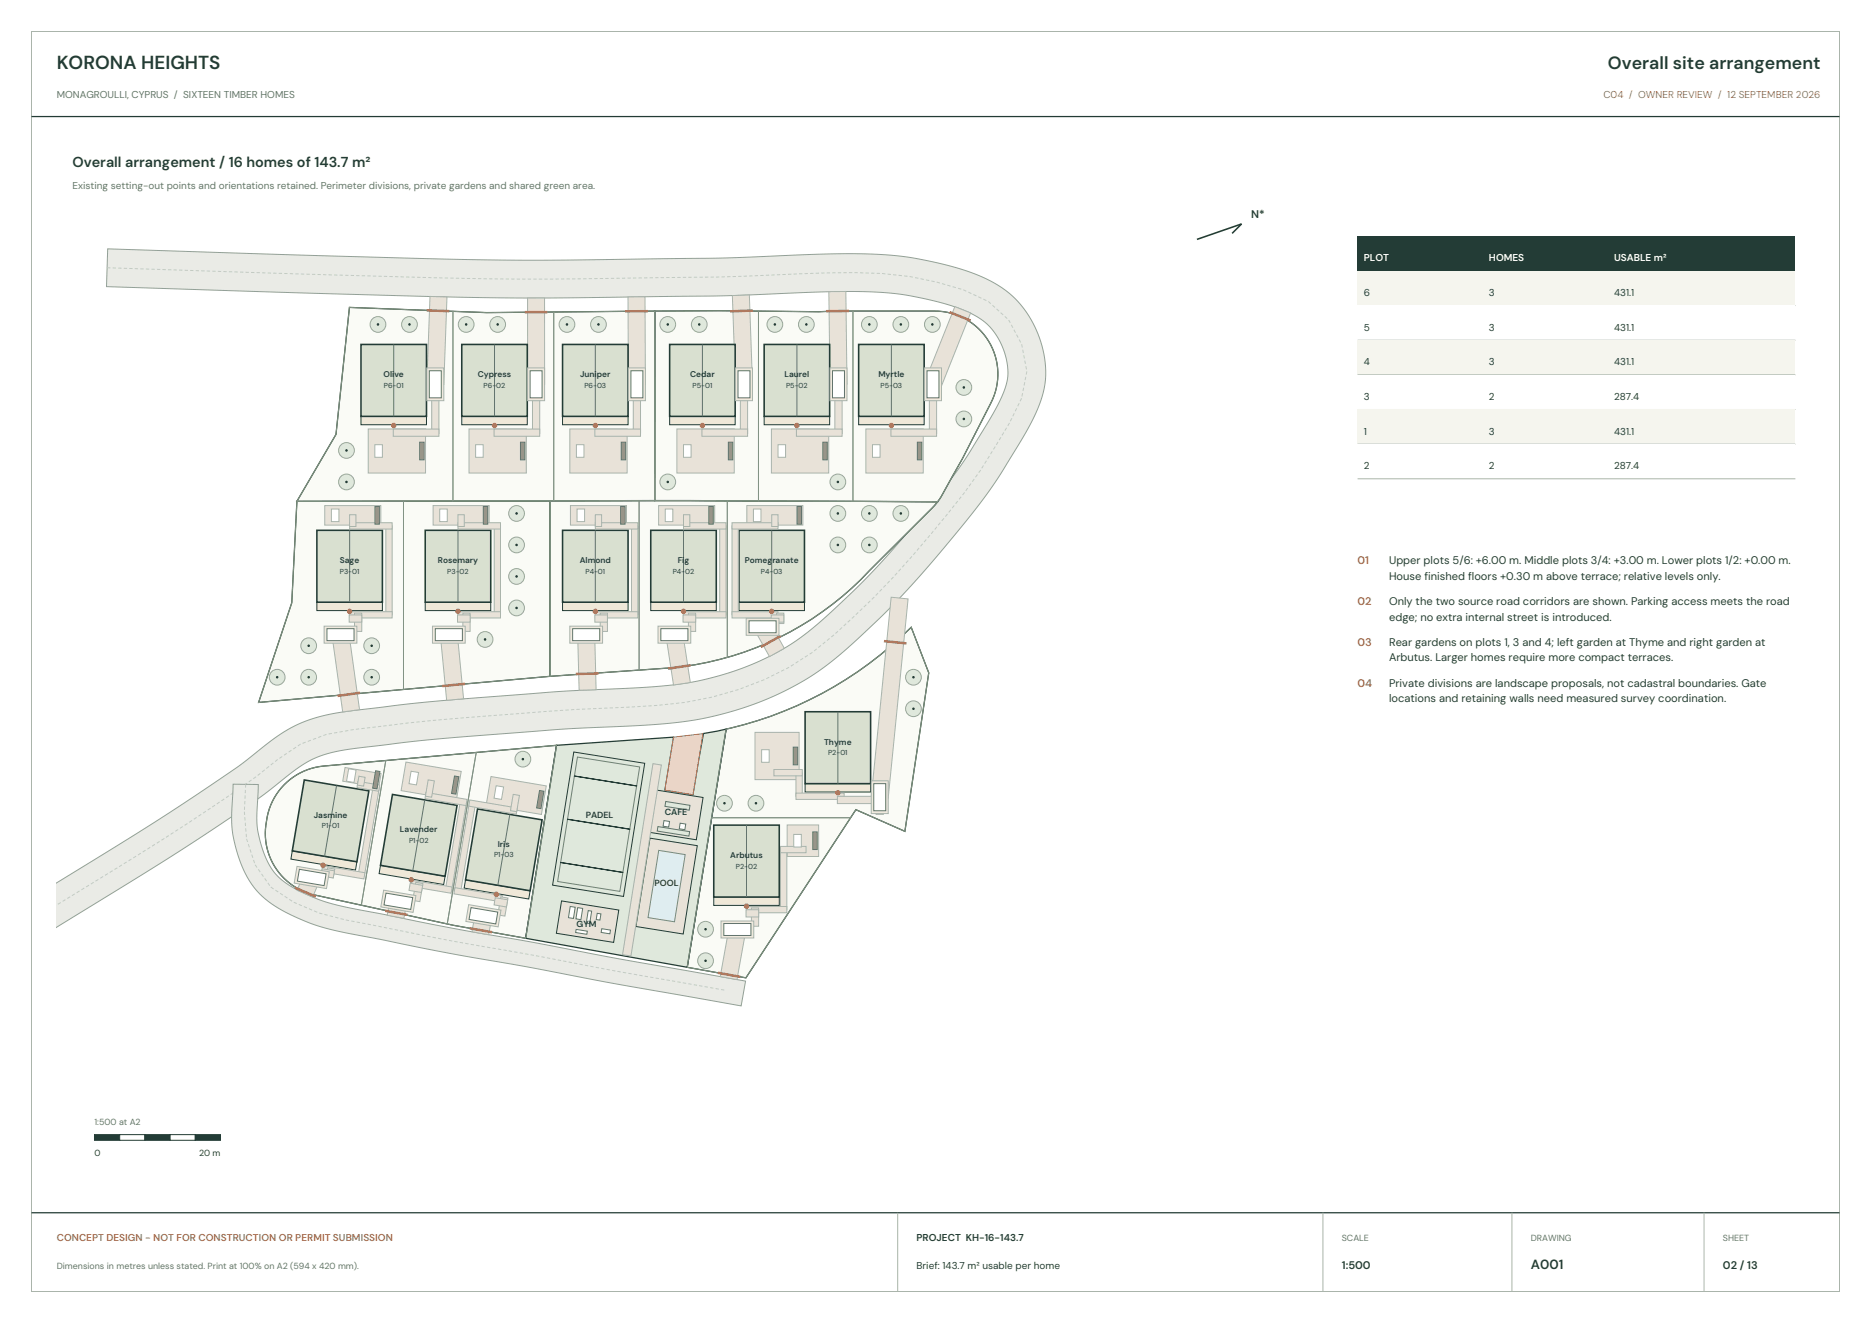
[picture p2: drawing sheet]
<svg xmlns="http://www.w3.org/2000/svg" width="594mm" height="420mm" viewBox="0 0 594 420" stroke-linecap="round" stroke-linejoin="round" font-family="sans-serif">
<path d="M10 10h574v400h-574zM285 385v25M420 385v25M480 385v25M541 385v25" fill="none" stroke="#aab4ab" stroke-width=".32"/>
<path d="M10 37h574M10 385h574" fill="none" stroke="#233c36" stroke-width=".4"/>
<path d="M34.2 79l94.4 2.9 35 .7 63.6-.6 34-1.3 13.5-.1 8.1 .4 6.9 .9 9.1 1.8 7.9 2.3a34.3 34.3 0 0 1 20.5 15.2 31.2 31.2 0 0 1 .2 32.9l-9.2 15.5-5.8 8.5-12.6 15.7-11 12.6-9.4 9.8-13.3 12.1-4.6 3.6-3.9 2.7-8.3 4.7-7.4 3.3-7.8 2.7-8.7 2.3-8.3 1.5-10.2 1-27.5 1.3-30.6 2.4-15.2 1.3-14.1 1.7a71.1 71.1 0 0 0-19.6 3.9 80.2 80.2 0 0 0-14.1 10l-10.1 7.2-17.5 11.6-40.3 24.9v1.7v-15.4l.3-.6 29.8-18.4 20-13.2a286.9 286.9 0 0 0 19.4-14.3 49.4 49.4 0 0 1 25.3-8.7l18.6-2.2 15.5-1.4 31.8-2.5 24.2-1.1a95.2 95.2 0 0 0 49.1-14.3 185.9 185.9 0 0 0 24.4-21.8l10.1-11.1 12.5-15.1a192.2 192.2 0 0 0 19.5-30.9 19.5 19.5 0 0 0-2.5-19.2 23.6 23.6 0 0 0-13-8.6 102.5 102.5 0 0 0-37-4.7l-37.4 1.3-65 .7-35.2-.7-94.5-2.9z" fill-rule="evenodd" fill="#eaebe6" stroke="#949f97" stroke-width=".32"/>
<g fill="none" stroke="#c4cbc3" stroke-width=".32" stroke-dasharray="1.1 .7" stroke-linecap="butt">
<path d="M34 85l8.8 .3M42.8 85.3l8.8 .3M51.6 85.6l8.8 .3M60.4 85.9l8.7 .2M69.1 86.1l8.8 .3M77.9 86.4l8.8 .3M86.7 86.7l8.8 .3M95.5 87l8.8 .2M104.3 87.2l8.8 .3M113.1 87.5l8.8 .2M121.9 87.7l8.7 .3M130.6 88l8.8 .2"/>
<path d="M139.4 88.2l8.8 .2M148.2 88.4l8.8 .1M157 88.5l8.8 .1M165.8 88.6h8.8M174.6 88.6l8.8-.1M183.4 88.5l8.8-.1M192.2 88.4l8.7-.1M200.9 88.3l8.8-.2M209.7 88.1l8.8-.1M218.5 88h8.8M227.3 88l8.8-.3M236.1 87.7l8.8-.4"/>
<path d="M244.9 87.3l8.8-.4M253.7 86.9l8.8-.3M262.5 86.6l8.8-.1M271.3 86.5l8.7 .3M280 86.8l8.8 1M288.8 87.8l8.6 1.8M297.4 89.6l8.4 2.4M305.8 92l8 3.7M313.8 95.7l6.4 5.9M320.2 101.6l4.2 7.7M324.4 109.3l1.6 8.6M326 117.9l-1.7 8.5"/>
<path d="M320.5 134.3l-4.5 7.5M324.3 126.4l-3.8 7.9M306.2 156.3l-5.4 6.9M311.3 149.2l-5.1 7.1M316 141.8l-4.7 7.4M289.5 176.6l-5.9 6.6M295.2 169.9l-5.7 6.7M300.8 163.2l-5.6 6.7M271.2 195.6l-6.4 6M277.6 189.5l-6.4 6.1M283.6 183.2l-6 6.3M234.5 218.9l-8.5 2.4"/>
<path d="M242.7 215.8l-8.2 3.1M250.5 211.8l-7.8 4M257.9 207.1l-7.4 4.7M264.8 201.6l-6.9 5.5M95.4 236.2l-7.2 4.9M103.7 233.1l-8.3 3.1M112.3 231.6l-8.6 1.5M121 230.6l-8.7 1M129.7 229.5l-8.7 1.1M138.5 228.6l-8.8 .9M147.3 227.9l-8.8 .7M156 227.2l-8.7 .7"/>
<path d="M164.8 226.5l-8.8 .7M173.6 225.8l-8.8 .7M182.3 225.3l-8.7 .5M191.1 224.9l-8.8 .4M199.9 224.5l-8.8 .4M208.7 223.9l-8.8 .6M217.4 223l-8.7 .9M226 221.3l-8.6 1.7M66.8 256.6l-7.3 4.8M74.1 251.7l-7.3 4.9M81.3 246.6l-7.2 5.1M88.2 241.1l-6.9 5.5"/>
<path d="M37.2 275.5l-7.4 4.6M44.7 270.9l-7.5 4.6M52.2 266.2l-7.5 4.7M59.5 261.4l-7.3 4.8M22.3 284.7l-4.4 2.6M29.8 280.1l-7.5 4.6"/>
</g>
<path d="M74 249h8l-.1 2.3a63.4 63.4 0 0 0 .1 13.1 27.1 27.1 0 0 0 6.7 14.3 50.2 50.2 0 0 0 20.9 9.2l36.4 7.2 22.7 4 28 5.3 40 7.1-1.4 7.8-40-7-28-5.4-22.7-3.9-34.5-6.8-9-2.2-7.6-3a29 29 0 0 1-16.1-14.7 41.6 41.6 0 0 1-3.6-23.2z" fill-rule="evenodd" fill="#eaebe6" stroke="#949f97" stroke-width=".32"/>
<g fill="none" stroke="#c4cbc3" stroke-width=".32" stroke-dasharray="1.1 .7" stroke-linecap="butt">
<path d="M77.6 257.7l.7 8.6M78 249l-.4 8.7M78.3 266.3l2.7 8.2M81 274.5l5 7.1M86 281.6l7.2 4.8M93.2 286.4l8.1 3.5M101.3 289.9l8.5 2.2M109.8 292.1l8.6 1.6M118.4 293.7l8.6 1.7M127 295.4l8.6 1.8M135.6 297.2l8.6 1.7M144.2 298.9l8.7 1.5"/>
<path d="M152.9 300.4l8.6 1.5M161.5 301.9l8.7 1.5M170.2 303.4l8.6 1.7M178.8 305.1l8.6 1.6M187.4 306.7l8.6 1.7M196 308.4l8.7 1.5M204.7 309.9l8.6 1.5M213.3 311.4l8.7 1.5M222 312.9l8.6 1.5"/>
</g>
<g fill="#fafbf6" stroke="#233c36" stroke-width=".4">
<path d="M90.2 249.2a20.1 20.1 0 0 1 12.5-6l74-6.6-9.8 61.3-23-4.2-43.9-9.6a20.3 20.3 0 0 1-14.9-26.1 20.1 20.1 0 0 1 5.1-8.8z" fill-rule="evenodd"/>
<path d="M230.5 231.5a120.4 120.4 0 0 0 58.8-32.4l5.6 14.5-7.6 50.3-15.6-6.9-34.9 53.4-18.6-3.3z" fill-rule="evenodd"/>
<path d="M94.3 159.1l80.4-.1v55.7l-92.6 8.3 10.5-31.6z" fill-rule="evenodd"/>
<path d="M174.7 159l43.9-.1 79.1 .4-1.8 2-19.9 19.8a98.3 98.3 0 0 1-63.2 30.9l-38.1 2.7z" fill-rule="evenodd"/>
<path d="M207.9 98.8l20.4-.2 31.6 .4 5.2-.2h31.7a20 20 0 0 1 17.8 29 570.8 570.8 0 0 1-16.3 30.7l-.6 .8-89.9-.4z" fill-rule="evenodd"/>
<path d="M110.9 97.6l43.6 1.6 53.4-.4-.1 60.1-113.5 .2 12.4-21.2z" fill-rule="evenodd"/>
</g>
<path d="M176.7 236.6l37.2-2.6-2.8 16.8 8.9 1.5 3.3-19.4 7.2-1.4-12.3 75.6-51.3-9.2z" fill-rule="evenodd" fill="#dfe8dc" stroke="#233c36" stroke-width=".4"/>
<path d="M182.2 238.7l22.5 3.6-6.8 42.3-22.5-3.6z" fill-rule="evenodd" fill="#dfe8dc" stroke="#233c36" stroke-width=".32"/>
<g fill="#e8e2d8" stroke="#233c36" stroke-width=".32">
<path d="M178.3 286l18.1 2.9-1.6 10.3-18.2-2.9z" fill-rule="evenodd"/>
<path d="M208.2 250.8l15 2.4-2.1 13.4-15-2.4z" fill-rule="evenodd"/>
<path d="M206.4 266.1l15 2.4-4.5 28-15-2.4z" fill-rule="evenodd"/>
</g>
<path d="M183.3 240.3l19.8 3.2-6.3 39.5-19.8-3.2z" fill="none" stroke="#688879" stroke-width=".32"/>
<path d="M209.1 270l8.4 1.3-3.4 21.3-8.4-1.3z" fill-rule="evenodd" fill="#dfedf0" stroke="#638d93" stroke-width=".32"/>
<path d="M182.4 246.3l19.7 3.2zM178 273.8l19.7 3.2zM180.2 260.1l19.7 3.2z" fill="none" stroke="#233c36" stroke-width=".32"/>
<path d="M207.3 242.4l2.7 .5-9.7 60.6-2.7-.4z" fill-rule="evenodd" fill="#e8e2d8" stroke="#aab4ab" stroke-width=".32"/>
<g fill="#fff" stroke="#62736b" stroke-width=".32">
<path d="M181 287.8l1.6 .2-.6 3.6-1.5-.3z" fill-rule="evenodd"/>
<path d="M183.4 288.1l1.6 .3-.6 3.5-1.6-.2z" fill-rule="evenodd"/>
<path d="M186.8 289.1l1 .2-.6 3.9-1.1-.2z" fill-rule="evenodd"/>
<path d="M189.6 289.9l1.2 .2-.3 2-1.2-.2z" fill-rule="evenodd"/>
<path d="M191 294.8l2.8 .5-.2 1.2-2.7-.5z" fill-rule="evenodd"/>
<path d="M182.9 295.1l3.6 .5-.2 1-3.5-.6z" fill-rule="evenodd"/>
</g>
<g fill="#dfe8dc" stroke="#62736b" stroke-width=".32">
<path d="M211.4 254.4l7.7 1.3-.3 1.5-7.7-1.2z" fill-rule="evenodd"/>
<path d="M208.9 262.4l10 1.6-.2 1.4-10.1-1.6z" fill-rule="evenodd"/>
</g>
<g fill="#fff" stroke="#62736b" stroke-width=".32">
<path d="M210.8 260.5l1.8 .3-.3 1.8-1.8-.3z" fill-rule="evenodd"/>
<path d="M215.9 261.3l1.8 .3-.3 1.8-1.8-.3z" fill-rule="evenodd"/>
</g>
<path d="M110.9 97.6l32.9 1.2v60.2l-49.5 .1 12.4-21.2z" fill="none" stroke="#839780" stroke-width=".32"/>
<path d="M136.5 94.1l5.4 .2-1 27.8-5.4-.2z" fill-rule="evenodd" fill="#e8e2d8" stroke="#aab4ab" stroke-width=".32"/>
<path d="M135.5 98.5l7.1 .3" fill="none" stroke="#b27457" stroke-width=".8" stroke-linecap="butt"/>
<path d="M116.9 136.2h18.2v14h-18.2z" fill-rule="evenodd" fill="#e8e2d8" stroke="#aab4ab" stroke-width=".32"/>
<path d="M114.6 132.2h20.8v2.6h-20.8z" fill-rule="evenodd" fill="#efe8d8" stroke="#233c36" stroke-width=".32"/>
<path d="M114.6 109.3h20.8v22.9h-20.8z" fill-rule="evenodd" fill="#d9e0d0" stroke="#233c36" stroke-width=".5"/>
<g fill="#e8e2d8" stroke="#aab4ab" stroke-width=".32">
<path d="M137.1 126.9h2.3v10.7h-2.3z" fill-rule="evenodd"/>
<path d="M124.8 136.2h14.6v2.3h-14.6z" fill-rule="evenodd"/>
</g>
<path d="M125 109.3v22.9" fill="none" stroke="#62736b" stroke-width=".32"/>
<circle cx="125" cy="135.1" r=".7" fill="#b27457" stroke="#b27457" stroke-width=".32"/>
<path d="M135.5 116.8h5.4v10.4h-5.4z" fill-rule="evenodd" fill="#efe9dc" stroke="#aab4ab" stroke-width=".32"/>
<path d="M136.3 117.7h3.8v8.6h-3.8z" fill-rule="evenodd" fill="#fff" stroke="#62736b" stroke-width=".32"/>
<path d="M133.2 140.4h1.4v5.6h-1.4z" fill-rule="evenodd" fill="#a79683" stroke="#62736b" stroke-width=".32"/>
<path d="M119 141.2h2.4v4h-2.4z" fill-rule="evenodd" fill="#fff" stroke="#aab4ab" stroke-width=".32"/>
<circle cx="120" cy="103" r="2.5" fill="#dfe8dc" stroke="#9bab94" stroke-width=".32"/>
<circle cx="120" cy="103" r=".24" fill="#233c36" stroke="#233c36" stroke-width=".32"/>
<circle cx="130" cy="103" r="2.5" fill="#dfe8dc" stroke="#9bab94" stroke-width=".32"/>
<circle cx="130" cy="103" r=".24" fill="#233c36" stroke="#233c36" stroke-width=".32"/>
<circle cx="110" cy="143" r="2.5" fill="#dfe8dc" stroke="#9bab94" stroke-width=".32"/>
<circle cx="110" cy="143" r=".24" fill="#233c36" stroke="#233c36" stroke-width=".32"/>
<circle cx="110" cy="153" r="2.5" fill="#dfe8dc" stroke="#9bab94" stroke-width=".32"/>
<circle cx="110" cy="153" r=".24" fill="#233c36" stroke="#233c36" stroke-width=".32"/>
<path d="M143.8 98.8l10.7 .4 21.3-.2v60h-32z" fill="none" stroke="#839780" stroke-width=".32"/>
<path d="M167.5 94.6h5.4v27.4h-5.4z" fill-rule="evenodd" fill="#e8e2d8" stroke="#aab4ab" stroke-width=".32"/>
<path d="M173.8 99.1h-7.2" fill="none" stroke="#b27457" stroke-width=".8" stroke-linecap="butt"/>
<path d="M148.9 136.2h18.2v14h-18.2z" fill-rule="evenodd" fill="#e8e2d8" stroke="#aab4ab" stroke-width=".32"/>
<path d="M146.6 132.2h20.8v2.6h-20.8z" fill-rule="evenodd" fill="#efe8d8" stroke="#233c36" stroke-width=".32"/>
<path d="M146.6 109.3h20.8v22.9h-20.8z" fill-rule="evenodd" fill="#d9e0d0" stroke="#233c36" stroke-width=".5"/>
<g fill="#e8e2d8" stroke="#aab4ab" stroke-width=".32">
<path d="M169.1 126.9h2.2v10.7h-2.2z" fill-rule="evenodd"/>
<path d="M156.9 136.2h14.4v2.3h-14.4z" fill-rule="evenodd"/>
</g>
<path d="M157 109.3v22.9" fill="none" stroke="#62736b" stroke-width=".32"/>
<circle cx="157" cy="135.1" r=".7" fill="#b27457" stroke="#b27457" stroke-width=".32"/>
<path d="M167.5 116.8h5.4v10.4h-5.4z" fill-rule="evenodd" fill="#efe9dc" stroke="#aab4ab" stroke-width=".32"/>
<path d="M168.3 117.7h3.8v8.6h-3.8z" fill-rule="evenodd" fill="#fff" stroke="#62736b" stroke-width=".32"/>
<path d="M165.2 140.4h1.4v5.6h-1.4z" fill-rule="evenodd" fill="#a79683" stroke="#62736b" stroke-width=".32"/>
<path d="M151 141.2h2.4v4h-2.4z" fill-rule="evenodd" fill="#fff" stroke="#aab4ab" stroke-width=".32"/>
<circle cx="148" cy="103" r="2.5" fill="#dfe8dc" stroke="#9bab94" stroke-width=".32"/>
<circle cx="148" cy="103" r=".24" fill="#233c36" stroke="#233c36" stroke-width=".32"/>
<circle cx="158" cy="103" r="2.5" fill="#dfe8dc" stroke="#9bab94" stroke-width=".32"/>
<circle cx="158" cy="103" r=".24" fill="#233c36" stroke="#233c36" stroke-width=".32"/>
<path d="M175.8 99l32.1-.2-.1 60.1-32 .1z" fill="none" stroke="#839780" stroke-width=".32"/>
<path d="M199.4 94.3l5.4-.1 .1 27.8h-5.4z" fill-rule="evenodd" fill="#e8e2d8" stroke="#aab4ab" stroke-width=".32"/>
<path d="M205.7 98.8h-7.2" fill="none" stroke="#b27457" stroke-width=".8" stroke-linecap="butt"/>
<path d="M180.9 136.2h18.2v14h-18.2z" fill-rule="evenodd" fill="#e8e2d8" stroke="#aab4ab" stroke-width=".32"/>
<path d="M178.6 132.2h20.8v2.6h-20.8z" fill-rule="evenodd" fill="#efe8d8" stroke="#233c36" stroke-width=".32"/>
<path d="M178.6 109.3h20.8v22.9h-20.8z" fill-rule="evenodd" fill="#d9e0d0" stroke="#233c36" stroke-width=".5"/>
<g fill="#e8e2d8" stroke="#aab4ab" stroke-width=".32">
<path d="M201.1 126.9h2.2v10.7h-2.2z" fill-rule="evenodd"/>
<path d="M188.8 136.2h14.5v2.3h-14.5z" fill-rule="evenodd"/>
</g>
<path d="M189 109.3v22.9" fill="none" stroke="#62736b" stroke-width=".32"/>
<circle cx="189" cy="135.1" r=".7" fill="#b27457" stroke="#b27457" stroke-width=".32"/>
<path d="M199.5 116.8h5.4v10.4h-5.4z" fill-rule="evenodd" fill="#efe9dc" stroke="#aab4ab" stroke-width=".32"/>
<path d="M200.3 117.7h3.8v8.6h-3.8z" fill-rule="evenodd" fill="#fff" stroke="#62736b" stroke-width=".32"/>
<path d="M197.2 140.4h1.4v5.6h-1.4z" fill-rule="evenodd" fill="#a79683" stroke="#62736b" stroke-width=".32"/>
<path d="M183 141.2h2.4v4h-2.4z" fill-rule="evenodd" fill="#fff" stroke="#aab4ab" stroke-width=".32"/>
<circle cx="180" cy="103" r="2.5" fill="#dfe8dc" stroke="#9bab94" stroke-width=".32"/>
<circle cx="180" cy="103" r=".24" fill="#233c36" stroke="#233c36" stroke-width=".32"/>
<circle cx="190" cy="103" r="2.5" fill="#dfe8dc" stroke="#9bab94" stroke-width=".32"/>
<circle cx="190" cy="103" r=".24" fill="#233c36" stroke="#233c36" stroke-width=".32"/>
<path d="M207.9 98.8h32.9v60.2l-33-.1z" fill="none" stroke="#839780" stroke-width=".32"/>
<path d="M232.5 93.8l5.4-.2 1 28.3-5.4 .2z" fill-rule="evenodd" fill="#e8e2d8" stroke="#aab4ab" stroke-width=".32"/>
<path d="M239 98.6l-7.2 .2" fill="none" stroke="#b27457" stroke-width=".8" stroke-linecap="butt"/>
<path d="M214.9 136.2h18.2v14h-18.2z" fill-rule="evenodd" fill="#e8e2d8" stroke="#aab4ab" stroke-width=".32"/>
<path d="M212.6 132.2h20.8v2.6h-20.8z" fill-rule="evenodd" fill="#efe8d8" stroke="#233c36" stroke-width=".32"/>
<path d="M212.6 109.3h20.8v22.9h-20.8z" fill-rule="evenodd" fill="#d9e0d0" stroke="#233c36" stroke-width=".5"/>
<g fill="#e8e2d8" stroke="#aab4ab" stroke-width=".32">
<path d="M235.1 126.9h2.2v10.7h-2.2z" fill-rule="evenodd"/>
<path d="M222.9 136.2h14.4v2.3h-14.4z" fill-rule="evenodd"/>
</g>
<path d="M223 109.3v22.9" fill="none" stroke="#62736b" stroke-width=".32"/>
<circle cx="223" cy="135.1" r=".7" fill="#b27457" stroke="#b27457" stroke-width=".32"/>
<path d="M233.5 116.8h5.4v10.4h-5.4z" fill-rule="evenodd" fill="#efe9dc" stroke="#aab4ab" stroke-width=".32"/>
<path d="M234.3 117.7h3.8v8.6h-3.8z" fill-rule="evenodd" fill="#fff" stroke="#62736b" stroke-width=".32"/>
<path d="M231.2 140.4h1.4v5.6h-1.4z" fill-rule="evenodd" fill="#a79683" stroke="#62736b" stroke-width=".32"/>
<path d="M217 141.2h2.4v4h-2.4z" fill-rule="evenodd" fill="#fff" stroke="#aab4ab" stroke-width=".32"/>
<circle cx="212" cy="103" r="2.5" fill="#dfe8dc" stroke="#9bab94" stroke-width=".32"/>
<circle cx="212" cy="103" r=".24" fill="#233c36" stroke="#233c36" stroke-width=".32"/>
<circle cx="222" cy="103" r="2.5" fill="#dfe8dc" stroke="#9bab94" stroke-width=".32"/>
<circle cx="222" cy="103" r=".24" fill="#233c36" stroke="#233c36" stroke-width=".32"/>
<circle cx="212" cy="153" r="2.5" fill="#dfe8dc" stroke="#9bab94" stroke-width=".32"/>
<circle cx="212" cy="153" r=".24" fill="#233c36" stroke="#233c36" stroke-width=".32"/>
<path d="M240.8 98.8l19.1 .2 10.9-.2v60.4l-30-.2z" fill="none" stroke="#839780" stroke-width=".32"/>
<path d="M263.1 92.6l5.4-.1 .4 29.5h-5.4z" fill-rule="evenodd" fill="#e8e2d8" stroke="#aab4ab" stroke-width=".32"/>
<path d="M269.5 98.7l-7.2 .1" fill="none" stroke="#b27457" stroke-width=".8" stroke-linecap="butt"/>
<path d="M244.9 136.2h18.2v14h-18.2z" fill-rule="evenodd" fill="#e8e2d8" stroke="#aab4ab" stroke-width=".32"/>
<path d="M242.6 132.2h20.8v2.6h-20.8z" fill-rule="evenodd" fill="#efe8d8" stroke="#233c36" stroke-width=".32"/>
<path d="M242.6 109.3h20.8v22.9h-20.8z" fill-rule="evenodd" fill="#d9e0d0" stroke="#233c36" stroke-width=".5"/>
<g fill="#e8e2d8" stroke="#aab4ab" stroke-width=".32">
<path d="M265 126.9h2.4v10.7h-2.4z" fill-rule="evenodd"/>
<path d="M252.9 136.2h14.5v2.3h-14.5z" fill-rule="evenodd"/>
</g>
<path d="M253 109.3v22.9" fill="none" stroke="#62736b" stroke-width=".32"/>
<circle cx="253" cy="135.1" r=".7" fill="#b27457" stroke="#b27457" stroke-width=".32"/>
<path d="M263.5 116.8h5.4v10.4h-5.4z" fill-rule="evenodd" fill="#efe9dc" stroke="#aab4ab" stroke-width=".32"/>
<path d="M264.3 117.7h3.8v8.6h-3.8z" fill-rule="evenodd" fill="#fff" stroke="#62736b" stroke-width=".32"/>
<path d="M261.2 140.4h1.4v5.6h-1.4z" fill-rule="evenodd" fill="#a79683" stroke="#62736b" stroke-width=".32"/>
<path d="M247 141.2h2.4v4h-2.4z" fill-rule="evenodd" fill="#fff" stroke="#aab4ab" stroke-width=".32"/>
<circle cx="246" cy="103" r="2.5" fill="#dfe8dc" stroke="#9bab94" stroke-width=".32"/>
<circle cx="246" cy="103" r=".24" fill="#233c36" stroke="#233c36" stroke-width=".32"/>
<circle cx="256" cy="103" r="2.5" fill="#dfe8dc" stroke="#9bab94" stroke-width=".32"/>
<circle cx="256" cy="103" r=".24" fill="#233c36" stroke="#233c36" stroke-width=".32"/>
<circle cx="266" cy="153" r="2.5" fill="#dfe8dc" stroke="#9bab94" stroke-width=".32"/>
<circle cx="266" cy="153" r=".24" fill="#233c36" stroke="#233c36" stroke-width=".32"/>
<path d="M270.8 98.8h26a20 20 0 0 1 17.8 29 570.8 570.8 0 0 1-16.3 30.7l-.6 .8-26.9-.1z" fill="none" stroke="#839780" stroke-width=".32"/>
<path d="M303.1 97.3l5.1 2-9.5 23.7-5-2z" fill-rule="evenodd" fill="#e8e2d8" stroke="#aab4ab" stroke-width=".32"/>
<path d="M301.5 99.1l6.7 2.7" fill="none" stroke="#b27457" stroke-width=".8" stroke-linecap="butt"/>
<path d="M274.9 136.2h18.2v14h-18.2z" fill-rule="evenodd" fill="#e8e2d8" stroke="#aab4ab" stroke-width=".32"/>
<path d="M272.6 132.2h20.8v2.6h-20.8z" fill-rule="evenodd" fill="#efe8d8" stroke="#233c36" stroke-width=".32"/>
<path d="M272.6 109.3h20.8v22.9h-20.8z" fill-rule="evenodd" fill="#d9e0d0" stroke="#233c36" stroke-width=".5"/>
<g fill="#e8e2d8" stroke="#aab4ab" stroke-width=".32">
<path d="M295 126.9h2.4v10.7h-2.4z" fill-rule="evenodd"/>
<path d="M282.8 136.2h14.6v2.3h-14.6z" fill-rule="evenodd"/>
</g>
<path d="M283 109.3v22.9" fill="none" stroke="#62736b" stroke-width=".32"/>
<circle cx="283" cy="135.1" r=".7" fill="#b27457" stroke="#b27457" stroke-width=".32"/>
<path d="M293.5 116.8h5.4v10.4h-5.4z" fill-rule="evenodd" fill="#efe9dc" stroke="#aab4ab" stroke-width=".32"/>
<path d="M294.3 117.7h3.8v8.6h-3.8z" fill-rule="evenodd" fill="#fff" stroke="#62736b" stroke-width=".32"/>
<path d="M291.2 140.4h1.4v5.6h-1.4z" fill-rule="evenodd" fill="#a79683" stroke="#62736b" stroke-width=".32"/>
<path d="M277 141.2h2.4v4h-2.4z" fill-rule="evenodd" fill="#fff" stroke="#aab4ab" stroke-width=".32"/>
<circle cx="276" cy="103" r="2.5" fill="#dfe8dc" stroke="#9bab94" stroke-width=".32"/>
<circle cx="276" cy="103" r=".24" fill="#233c36" stroke="#233c36" stroke-width=".32"/>
<circle cx="286" cy="103" r="2.5" fill="#dfe8dc" stroke="#9bab94" stroke-width=".32"/>
<circle cx="286" cy="103" r=".24" fill="#233c36" stroke="#233c36" stroke-width=".32"/>
<circle cx="296" cy="103" r="2.5" fill="#dfe8dc" stroke="#9bab94" stroke-width=".32"/>
<circle cx="296" cy="103" r=".24" fill="#233c36" stroke="#233c36" stroke-width=".32"/>
<circle cx="306" cy="123" r="2.5" fill="#dfe8dc" stroke="#9bab94" stroke-width=".32"/>
<circle cx="306" cy="123" r=".24" fill="#233c36" stroke="#233c36" stroke-width=".32"/>
<circle cx="306" cy="133" r="2.5" fill="#dfe8dc" stroke="#9bab94" stroke-width=".32"/>
<circle cx="306" cy="133" r=".24" fill="#233c36" stroke="#233c36" stroke-width=".32"/>
<path d="M94.3 159.1h33.8v59.8l-46 4.1 10.5-31.6z" fill="none" stroke="#839780" stroke-width=".32"/>
<path d="M105.4 201.9l5.4-.8 3.3 24.2-5.3 .7z" fill-rule="evenodd" fill="#e8e2d8" stroke="#aab4ab" stroke-width=".32"/>
<path d="M114.3 219.9l-7.1 1" fill="none" stroke="#b27457" stroke-width=".8" stroke-linecap="butt"/>
<path d="M103.1 160.5h17.8v6.2h-17.8z" fill-rule="evenodd" fill="#e8e2d8" stroke="#aab4ab" stroke-width=".32"/>
<path d="M100.6 191.2h20.8v2.6h-20.8z" fill-rule="evenodd" fill="#efe8d8" stroke="#233c36" stroke-width=".32"/>
<path d="M100.6 168.3h20.8v22.9h-20.8z" fill-rule="evenodd" fill="#d9e0d0" stroke="#233c36" stroke-width=".5"/>
<g fill="#e8e2d8" stroke="#aab4ab" stroke-width=".32">
<path d="M122.5 166.9h2v28.3h-2z" fill-rule="evenodd"/>
<path d="M111 194.2h13.5v2h-13.5z" fill-rule="evenodd"/>
<path d="M111 165.9h13.5v2h-13.5z" fill-rule="evenodd"/>
<path d="M111 163.4h2v3.7h-2z" fill-rule="evenodd"/>
<path d="M112.6 194.6h2.3v5.8h-2.3z" fill-rule="evenodd"/>
<path d="M110.9 195.2h4v2.3h-4z" fill-rule="evenodd"/>
</g>
<path d="M111 168.3v22.9" fill="none" stroke="#62736b" stroke-width=".32"/>
<circle cx="111" cy="194.1" r=".7" fill="#b27457" stroke="#b27457" stroke-width=".32"/>
<path d="M102.9 198.8h10.4v5.4h-10.4z" fill-rule="evenodd" fill="#efe9dc" stroke="#aab4ab" stroke-width=".32"/>
<path d="M103.8 199.6h8.6v3.8h-8.6z" fill-rule="evenodd" fill="#fff" stroke="#62736b" stroke-width=".32"/>
<path d="M119 160.8h1.4v5.6h-1.4z" fill-rule="evenodd" fill="#a79683" stroke="#62736b" stroke-width=".32"/>
<path d="M105.2 161.6h2.4v4h-2.4z" fill-rule="evenodd" fill="#fff" stroke="#aab4ab" stroke-width=".32"/>
<circle cx="98" cy="205" r="2.5" fill="#dfe8dc" stroke="#9bab94" stroke-width=".32"/>
<circle cx="98" cy="205" r=".24" fill="#233c36" stroke="#233c36" stroke-width=".32"/>
<circle cx="118" cy="205" r="2.5" fill="#dfe8dc" stroke="#9bab94" stroke-width=".32"/>
<circle cx="118" cy="205" r=".24" fill="#233c36" stroke="#233c36" stroke-width=".32"/>
<circle cx="88" cy="215" r="2.5" fill="#dfe8dc" stroke="#9bab94" stroke-width=".32"/>
<circle cx="88" cy="215" r=".24" fill="#233c36" stroke="#233c36" stroke-width=".32"/>
<circle cx="98" cy="215" r="2.5" fill="#dfe8dc" stroke="#9bab94" stroke-width=".32"/>
<circle cx="98" cy="215" r=".24" fill="#233c36" stroke="#233c36" stroke-width=".32"/>
<circle cx="118" cy="215" r="2.5" fill="#dfe8dc" stroke="#9bab94" stroke-width=".32"/>
<circle cx="118" cy="215" r=".24" fill="#233c36" stroke="#233c36" stroke-width=".32"/>
<path d="M128.1 159.1l46.6-.1v55.7l-46.6 4.2z" fill="none" stroke="#839780" stroke-width=".32"/>
<path d="M139.8 201.7l5.4-.5 2 20.6-5.4 .5z" fill-rule="evenodd" fill="#e8e2d8" stroke="#aab4ab" stroke-width=".32"/>
<path d="M147.6 217.1l-7.1 .7" fill="none" stroke="#b27457" stroke-width=".8" stroke-linecap="butt"/>
<path d="M137.5 160.5h17.8v6.2h-17.8z" fill-rule="evenodd" fill="#e8e2d8" stroke="#aab4ab" stroke-width=".32"/>
<path d="M135 191.2h20.8v2.6h-20.8z" fill-rule="evenodd" fill="#efe8d8" stroke="#233c36" stroke-width=".32"/>
<path d="M135 168.3h20.8v22.9h-20.8z" fill-rule="evenodd" fill="#d9e0d0" stroke="#233c36" stroke-width=".5"/>
<g fill="#e8e2d8" stroke="#aab4ab" stroke-width=".32">
<path d="M156.9 166.9h2v28.3h-2z" fill-rule="evenodd"/>
<path d="M145.4 194.2h13.5v2h-13.5z" fill-rule="evenodd"/>
<path d="M145.4 165.9h13.5v2h-13.5z" fill-rule="evenodd"/>
<path d="M145.4 163.4h2v3.7h-2z" fill-rule="evenodd"/>
<path d="M147 194.6h2.3v5.8h-2.3z" fill-rule="evenodd"/>
<path d="M145.3 195.2h4v2.3h-4z" fill-rule="evenodd"/>
</g>
<path d="M145.4 168.3v22.9" fill="none" stroke="#62736b" stroke-width=".32"/>
<circle cx="145.4" cy="194.1" r=".7" fill="#b27457" stroke="#b27457" stroke-width=".32"/>
<path d="M137.3 198.8h10.4v5.4h-10.4z" fill-rule="evenodd" fill="#efe9dc" stroke="#aab4ab" stroke-width=".32"/>
<path d="M138.2 199.6h8.6v3.8h-8.6z" fill-rule="evenodd" fill="#fff" stroke="#62736b" stroke-width=".32"/>
<path d="M153.4 160.8h1.4v5.6h-1.4z" fill-rule="evenodd" fill="#a79683" stroke="#62736b" stroke-width=".32"/>
<path d="M139.6 161.6h2.4v4h-2.4z" fill-rule="evenodd" fill="#fff" stroke="#aab4ab" stroke-width=".32"/>
<circle cx="164" cy="163" r="2.5" fill="#dfe8dc" stroke="#9bab94" stroke-width=".32"/>
<circle cx="164" cy="163" r=".24" fill="#233c36" stroke="#233c36" stroke-width=".32"/>
<circle cx="164" cy="173" r="2.5" fill="#dfe8dc" stroke="#9bab94" stroke-width=".32"/>
<circle cx="164" cy="173" r=".24" fill="#233c36" stroke="#233c36" stroke-width=".32"/>
<circle cx="164" cy="183" r="2.5" fill="#dfe8dc" stroke="#9bab94" stroke-width=".32"/>
<circle cx="164" cy="183" r=".24" fill="#233c36" stroke="#233c36" stroke-width=".32"/>
<circle cx="164" cy="193" r="2.5" fill="#dfe8dc" stroke="#9bab94" stroke-width=".32"/>
<circle cx="164" cy="193" r=".24" fill="#233c36" stroke="#233c36" stroke-width=".32"/>
<circle cx="154" cy="203" r="2.5" fill="#dfe8dc" stroke="#9bab94" stroke-width=".32"/>
<circle cx="154" cy="203" r=".24" fill="#233c36" stroke="#233c36" stroke-width=".32"/>
<path d="M174.7 159l28.2-.1v53.8l-28.2 2z" fill="none" stroke="#839780" stroke-width=".32"/>
<path d="M183.4 201.5l5.4-.1 .5 17.6-5.4 .1z" fill-rule="evenodd" fill="#e8e2d8" stroke="#aab4ab" stroke-width=".32"/>
<path d="M190 213.8l-7.2 .2" fill="none" stroke="#b27457" stroke-width=".8" stroke-linecap="butt"/>
<path d="M181.1 160.5h17.8v6.2h-17.8z" fill-rule="evenodd" fill="#e8e2d8" stroke="#aab4ab" stroke-width=".32"/>
<path d="M178.6 191.2h20.8v2.6h-20.8z" fill-rule="evenodd" fill="#efe8d8" stroke="#233c36" stroke-width=".32"/>
<path d="M178.6 168.3h20.8v22.9h-20.8z" fill-rule="evenodd" fill="#d9e0d0" stroke="#233c36" stroke-width=".5"/>
<g fill="#e8e2d8" stroke="#aab4ab" stroke-width=".32">
<path d="M200.5 166.9h2v28.3h-2z" fill-rule="evenodd"/>
<path d="M189 194.2h13.5v2h-13.5z" fill-rule="evenodd"/>
<path d="M189 165.9h13.5v2h-13.5z" fill-rule="evenodd"/>
<path d="M189 163.4h2v3.7h-2z" fill-rule="evenodd"/>
<path d="M190.5 194.6h2.3v5.8h-2.3z" fill-rule="evenodd"/>
<path d="M188.8 195.2h4v2.3h-4z" fill-rule="evenodd"/>
</g>
<path d="M189 168.3v22.9" fill="none" stroke="#62736b" stroke-width=".32"/>
<circle cx="189" cy="194.1" r=".7" fill="#b27457" stroke="#b27457" stroke-width=".32"/>
<path d="M180.9 198.8h10.4v5.4h-10.4z" fill-rule="evenodd" fill="#efe9dc" stroke="#aab4ab" stroke-width=".32"/>
<path d="M181.8 199.6h8.6v3.8h-8.6z" fill-rule="evenodd" fill="#fff" stroke="#62736b" stroke-width=".32"/>
<path d="M197 160.8h1.4v5.6h-1.4z" fill-rule="evenodd" fill="#a79683" stroke="#62736b" stroke-width=".32"/>
<path d="M183.2 161.6h2.4v4h-2.4z" fill-rule="evenodd" fill="#fff" stroke="#aab4ab" stroke-width=".32"/>
<path d="M202.9 158.9l28 .1v49.7a108.1 108.1 0 0 1-28 4z" fill="none" stroke="#839780" stroke-width=".32"/>
<path d="M211.4 201.9l5.4-.8 2.4 15.6-5.4 .8z" fill-rule="evenodd" fill="#e8e2d8" stroke="#aab4ab" stroke-width=".32"/>
<path d="M219.2 211.2l-7.1 1.1" fill="none" stroke="#b27457" stroke-width=".8" stroke-linecap="butt"/>
<path d="M209.1 160.5h17.8v6.2h-17.8z" fill-rule="evenodd" fill="#e8e2d8" stroke="#aab4ab" stroke-width=".32"/>
<path d="M206.6 191.2h20.8v2.6h-20.8z" fill-rule="evenodd" fill="#efe8d8" stroke="#233c36" stroke-width=".32"/>
<path d="M206.6 168.3h20.8v22.9h-20.8z" fill-rule="evenodd" fill="#d9e0d0" stroke="#233c36" stroke-width=".5"/>
<g fill="#e8e2d8" stroke="#aab4ab" stroke-width=".32">
<path d="M228.5 166.9h2v28.3h-2z" fill-rule="evenodd"/>
<path d="M217 194.2h13.5v2h-13.5z" fill-rule="evenodd"/>
<path d="M217 165.9h13.5v2h-13.5z" fill-rule="evenodd"/>
<path d="M217 163.4h2v3.7h-2z" fill-rule="evenodd"/>
<path d="M218.5 194.6h2.3v5.8h-2.3z" fill-rule="evenodd"/>
<path d="M216.8 195.2h4v2.3h-4z" fill-rule="evenodd"/>
</g>
<path d="M217 168.3v22.9" fill="none" stroke="#62736b" stroke-width=".32"/>
<circle cx="217" cy="194.1" r=".7" fill="#b27457" stroke="#b27457" stroke-width=".32"/>
<path d="M208.9 198.8h10.4v5.4h-10.4z" fill-rule="evenodd" fill="#efe9dc" stroke="#aab4ab" stroke-width=".32"/>
<path d="M209.8 199.6h8.6v3.8h-8.6z" fill-rule="evenodd" fill="#fff" stroke="#62736b" stroke-width=".32"/>
<path d="M225 160.8h1.4v5.6h-1.4z" fill-rule="evenodd" fill="#a79683" stroke="#62736b" stroke-width=".32"/>
<path d="M211.2 161.6h2.4v4h-2.4z" fill-rule="evenodd" fill="#fff" stroke="#aab4ab" stroke-width=".32"/>
<path d="M230.9 159l66.8 .3-1.8 2-19.9 19.8a98.4 98.4 0 0 1-45.1 27.6z" fill="none" stroke="#839780" stroke-width=".32"/>
<path d="M239.7 200.3l4.8-2.6 4.5 8.1-4.7 2.6z" fill-rule="evenodd" fill="#e8e2d8" stroke="#aab4ab" stroke-width=".32"/>
<path d="M247.8 201.9l-6.2 3.5" fill="none" stroke="#b27457" stroke-width=".8" stroke-linecap="butt"/>
<path d="M237.1 160.5h17.8v6.2h-17.8z" fill-rule="evenodd" fill="#e8e2d8" stroke="#aab4ab" stroke-width=".32"/>
<path d="M234.6 191.2h20.8v2.6h-20.8z" fill-rule="evenodd" fill="#efe8d8" stroke="#233c36" stroke-width=".32"/>
<path d="M234.6 168.3h20.8v22.9h-20.8z" fill-rule="evenodd" fill="#d9e0d0" stroke="#233c36" stroke-width=".5"/>
<g fill="#e8e2d8" stroke="#aab4ab" stroke-width=".32">
<path d="M232.4 166.9h2v28.3h-2z" fill-rule="evenodd"/>
<path d="M232.4 194.2h14.6v2h-14.6z" fill-rule="evenodd"/>
<path d="M232.4 165.9h14.6v2h-14.6z" fill-rule="evenodd"/>
<path d="M245 163.4h2v3.7h-2z" fill-rule="evenodd"/>
<path d="M246.6 194.6h2.3v3.3h-2.3z" fill-rule="evenodd"/>
<path d="M244.8 195.2h4.1v2.3h-4.1z" fill-rule="evenodd"/>
</g>
<path d="M245 168.3v22.9" fill="none" stroke="#62736b" stroke-width=".32"/>
<circle cx="245" cy="194.1" r=".7" fill="#b27457" stroke="#b27457" stroke-width=".32"/>
<path d="M236.9 196.3h10.4v5.4h-10.4z" fill-rule="evenodd" fill="#efe9dc" stroke="#aab4ab" stroke-width=".32"/>
<path d="M237.8 197.1h8.6v3.8h-8.6z" fill-rule="evenodd" fill="#fff" stroke="#62736b" stroke-width=".32"/>
<path d="M253 160.8h1.4v5.6h-1.4z" fill-rule="evenodd" fill="#a79683" stroke="#62736b" stroke-width=".32"/>
<path d="M239.2 161.6h2.4v4h-2.4z" fill-rule="evenodd" fill="#fff" stroke="#aab4ab" stroke-width=".32"/>
<circle cx="266" cy="163" r="2.5" fill="#dfe8dc" stroke="#9bab94" stroke-width=".32"/>
<circle cx="266" cy="163" r=".24" fill="#233c36" stroke="#233c36" stroke-width=".32"/>
<circle cx="276" cy="163" r="2.5" fill="#dfe8dc" stroke="#9bab94" stroke-width=".32"/>
<circle cx="276" cy="163" r=".24" fill="#233c36" stroke="#233c36" stroke-width=".32"/>
<circle cx="286" cy="163" r="2.5" fill="#dfe8dc" stroke="#9bab94" stroke-width=".32"/>
<circle cx="286" cy="163" r=".24" fill="#233c36" stroke="#233c36" stroke-width=".32"/>
<circle cx="266" cy="173" r="2.5" fill="#dfe8dc" stroke="#9bab94" stroke-width=".32"/>
<circle cx="266" cy="173" r=".24" fill="#233c36" stroke="#233c36" stroke-width=".32"/>
<circle cx="276" cy="173" r="2.5" fill="#dfe8dc" stroke="#9bab94" stroke-width=".32"/>
<circle cx="276" cy="173" r=".24" fill="#233c36" stroke="#233c36" stroke-width=".32"/>
<path d="M90.2 249.2a20.1 20.1 0 0 1 12.5-6l19.8-1.8-7.8 46-14.7-3.3a20.3 20.3 0 0 1-14.9-26.1 20.1 20.1 0 0 1 5.1-8.8z" fill="none" stroke="#839780" stroke-width=".32"/>
<path d="M96.5 277.5l5 2.1-2.2 5.1-5-2.1z" fill-rule="evenodd" fill="#e8e2d8" stroke="#aab4ab" stroke-width=".32"/>
<path d="M93.7 281.8l6.6 2.8" fill="none" stroke="#b27457" stroke-width=".8" stroke-linecap="butt"/>
<path d="M109.5 243.7l11.5 1.9-.8 4.3-11.4-1.9z" fill-rule="evenodd" fill="#e8e2d8" stroke="#aab4ab" stroke-width=".32"/>
<path d="M92.8 270.1l20.5 3.5-.4 2.6-20.5-3.5z" fill-rule="evenodd" fill="#efe8d8" stroke="#233c36" stroke-width=".32"/>
<path d="M96.6 247.6l20.5 3.5-3.8 22.5-20.5-3.5z" fill-rule="evenodd" fill="#d9e0d0" stroke="#233c36" stroke-width=".5"/>
<g fill="#e8e2d8" stroke="#aab4ab" stroke-width=".32">
<path d="M118.4 249.9l2 .3-4.7 27.8-2-.3z" fill-rule="evenodd"/>
<path d="M102.5 274.8l13.4 2.3-.4 1.9-13.3-2.2z" fill-rule="evenodd"/>
<path d="M113.7 248.1l6.9 1.1-.4 2-6.9-1.2z" fill-rule="evenodd"/>
<path d="M113.9 246.4l2 .4-.5 2.8-1.9-.4z" fill-rule="evenodd"/>
<path d="M104 275.5l2.3 .4-.5 2.8-2.3-.4z" fill-rule="evenodd"/>
<path d="M102.2 275.8l4 .7-.4 2.2-4-.6z" fill-rule="evenodd"/>
</g>
<path d="M106.9 249.3l-3.9 22.5" fill="none" stroke="#62736b" stroke-width=".32"/>
<circle cx="102.6" cy="274.7" r=".7" fill="#b27457" stroke="#b27457" stroke-width=".32"/>
<path d="M94.3 275l10.3 1.8-1 5.3-10.2-1.7z" fill-rule="evenodd" fill="#efe9dc" stroke="#aab4ab" stroke-width=".32"/>
<path d="M95 276l8.5 1.4-.6 3.8-8.5-1.5z" fill-rule="evenodd" fill="#fff" stroke="#62736b" stroke-width=".32"/>
<path d="M119.2 244.7l1.4 .2-.9 5.5-1.4-.2z" fill-rule="evenodd" fill="#a79683" stroke="#62736b" stroke-width=".32"/>
<path d="M110.7 244.1l2.4 .4-.7 3.9-2.4-.4z" fill-rule="evenodd" fill="#fff" stroke="#aab4ab" stroke-width=".32"/>
<path d="M122.5 241.4l28.7-2.5-9.2 54.4-27.3-5.9z" fill="none" stroke="#839780" stroke-width=".32"/>
<path d="M123.8 285.6l5.3 1-.9 4.9-5.3-.9z" fill-rule="evenodd" fill="#e8e2d8" stroke="#aab4ab" stroke-width=".32"/>
<path d="M122.3 289.1l7 1.3" fill="none" stroke="#b27457" stroke-width=".8" stroke-linecap="butt"/>
<path d="M128.9 241.9l17.5 3-1.5 9.1-17.6-3z" fill-rule="evenodd" fill="#e8e2d8" stroke="#aab4ab" stroke-width=".32"/>
<path d="M120.8 274.7l20.5 3.5-.4 2.6-20.5-3.5z" fill-rule="evenodd" fill="#efe8d8" stroke="#233c36" stroke-width=".32"/>
<path d="M124.6 252.2l20.5 3.5-3.8 22.5-20.5-3.5z" fill-rule="evenodd" fill="#d9e0d0" stroke="#233c36" stroke-width=".5"/>
<g fill="#e8e2d8" stroke="#aab4ab" stroke-width=".32">
<path d="M146.1 254.4l2 .4-4.7 27.8-2-.3z" fill-rule="evenodd"/>
<path d="M130.5 279.4l13.1 2.2-.4 2-13-2.2z" fill-rule="evenodd"/>
<path d="M135.3 251.6l13 2.2-.4 1.9-13-2.2z" fill-rule="evenodd"/>
<path d="M135.9 247.6l2 .3-.9 5.2-1.9-.3z" fill-rule="evenodd"/>
<path d="M132 280.1l2.3 .4-1 5.7-2.3-.4z" fill-rule="evenodd"/>
<path d="M130.2 280.4l4 .7-.4 2.2-4-.6z" fill-rule="evenodd"/>
</g>
<path d="M134.9 253.9l-3.9 22.5" fill="none" stroke="#62736b" stroke-width=".32"/>
<circle cx="130.6" cy="279.3" r=".7" fill="#b27457" stroke="#b27457" stroke-width=".32"/>
<path d="M121.8 282.6l10.3 1.7-1 5.3-10.2-1.7z" fill-rule="evenodd" fill="#efe9dc" stroke="#aab4ab" stroke-width=".32"/>
<path d="M122.5 283.5l8.5 1.5-.6 3.7-8.5-1.4z" fill-rule="evenodd" fill="#fff" stroke="#62736b" stroke-width=".32"/>
<path d="M144.3 246.4l1.4 .2-1 5.5-1.3-.2z" fill-rule="evenodd" fill="#a79683" stroke="#62736b" stroke-width=".32"/>
<path d="M130.5 244.8l2.4 .4-.7 4-2.4-.4z" fill-rule="evenodd" fill="#fff" stroke="#aab4ab" stroke-width=".32"/>
<path d="M151.2 238.9l25.5-2.3-9.8 61.3-24.9-4.6z" fill="none" stroke="#839780" stroke-width=".32"/>
<path d="M150.8 290.2l5.3 1-1 5.5-5.3-.9z" fill-rule="evenodd" fill="#e8e2d8" stroke="#aab4ab" stroke-width=".32"/>
<path d="M149.1 294.7l7.1 1.2" fill="none" stroke="#b27457" stroke-width=".8" stroke-linecap="butt"/>
<path d="M155.9 246.5l17.5 3-1.5 9.1-17.6-3z" fill-rule="evenodd" fill="#e8e2d8" stroke="#aab4ab" stroke-width=".32"/>
<path d="M147.8 279.3l20.5 3.5-.4 2.6-20.5-3.5z" fill-rule="evenodd" fill="#efe8d8" stroke="#233c36" stroke-width=".32"/>
<path d="M151.6 256.8l20.5 3.5-3.8 22.5-20.5-3.5z" fill-rule="evenodd" fill="#d9e0d0" stroke="#233c36" stroke-width=".5"/>
<g fill="#e8e2d8" stroke="#aab4ab" stroke-width=".32">
<path d="M149 254.9l1.9 .4-4.7 27.8-1.9-.3z" fill-rule="evenodd"/>
<path d="M144.4 281.8l15.1 2.5-.3 2-15.1-2.5z" fill-rule="evenodd"/>
<path d="M149.1 254l15.1 2.5-.3 2-15.1-2.6z" fill-rule="evenodd"/>
<path d="M162.9 252.2l2 .3-.9 5.2-1.9-.3z" fill-rule="evenodd"/>
<path d="M159 284.7l2.3 .4-1 5.7-2.3-.4z" fill-rule="evenodd"/>
<path d="M157.2 285l4 .7-.4 2.2-4-.6z" fill-rule="evenodd"/>
</g>
<path d="M161.9 258.5l-3.9 22.5" fill="none" stroke="#62736b" stroke-width=".32"/>
<circle cx="157.6" cy="283.9" r=".7" fill="#b27457" stroke="#b27457" stroke-width=".32"/>
<path d="M148.8 287.2l10.3 1.7-1 5.3-10.2-1.7z" fill-rule="evenodd" fill="#efe9dc" stroke="#aab4ab" stroke-width=".32"/>
<path d="M149.5 288.1l8.5 1.5-.6 3.7-8.5-1.4z" fill-rule="evenodd" fill="#fff" stroke="#62736b" stroke-width=".32"/>
<path d="M171.3 251l1.4 .2-1 5.5-1.3-.2z" fill-rule="evenodd" fill="#a79683" stroke="#62736b" stroke-width=".32"/>
<path d="M157.5 249.4l2.4 .4-.7 4-2.4-.4z" fill-rule="evenodd" fill="#fff" stroke="#aab4ab" stroke-width=".32"/>
<circle cx="166" cy="241" r="2.5" fill="#dfe8dc" stroke="#9bab94" stroke-width=".32"/>
<circle cx="166" cy="241" r=".24" fill="#233c36" stroke="#233c36" stroke-width=".32"/>
<path d="M230.5 231.5a120.4 120.4 0 0 0 58.8-32.4l5.6 14.5-7.6 50.3-15.6-6.9-1.6 2.6h-44.2z" fill="none" stroke="#839780" stroke-width=".32"/>
<path d="M282.9 189.6l5.4 .5-6.3 63.2-5.4-.5z" fill-rule="evenodd" fill="#e8e2d8" stroke="#aab4ab" stroke-width=".32"/>
<path d="M280.6 203.5l7.2 .7" fill="none" stroke="#b27457" stroke-width=".8" stroke-linecap="butt"/>
<path d="M239.7 232.5h14v15h-14z" fill-rule="evenodd" fill="#e8e2d8" stroke="#aab4ab" stroke-width=".32"/>
<path d="M255.6 248.8h20.8v2.6h-20.8z" fill-rule="evenodd" fill="#efe8d8" stroke="#233c36" stroke-width=".32"/>
<path d="M255.6 225.9h20.8v22.9h-20.8z" fill-rule="evenodd" fill="#d9e0d0" stroke="#233c36" stroke-width=".5"/>
<g fill="#e8e2d8" stroke="#aab4ab" stroke-width=".32">
<path d="M252.7 245.3h2v7.5h-2z" fill-rule="evenodd"/>
<path d="M252.7 251.8h15.3v2h-15.3z" fill-rule="evenodd"/>
<path d="M245.7 244.3h9v2h-9z" fill-rule="evenodd"/>
<path d="M278.2 253.7h2.3v4.8h-2.3z" fill-rule="evenodd"/>
<path d="M265.9 252.8h14.6v2.3h-14.6z" fill-rule="evenodd"/>
</g>
<path d="M266 225.9v22.9" fill="none" stroke="#62736b" stroke-width=".32"/>
<circle cx="266" cy="251.7" r=".7" fill="#b27457" stroke="#b27457" stroke-width=".32"/>
<path d="M276.6 247.9h5.4v10.4h-5.4z" fill-rule="evenodd" fill="#efe9dc" stroke="#aab4ab" stroke-width=".32"/>
<path d="M277.4 248.8h3.8v8.6h-3.8z" fill-rule="evenodd" fill="#fff" stroke="#62736b" stroke-width=".32"/>
<path d="M251.8 237.2h1.4v5.6h-1.4z" fill-rule="evenodd" fill="#a79683" stroke="#62736b" stroke-width=".32"/>
<path d="M241.8 238h2.4v4h-2.4z" fill-rule="evenodd" fill="#fff" stroke="#aab4ab" stroke-width=".32"/>
<circle cx="290" cy="215" r="2.5" fill="#dfe8dc" stroke="#9bab94" stroke-width=".32"/>
<circle cx="290" cy="215" r=".24" fill="#233c36" stroke="#233c36" stroke-width=".32"/>
<circle cx="290" cy="225" r="2.5" fill="#dfe8dc" stroke="#9bab94" stroke-width=".32"/>
<circle cx="290" cy="225" r=".24" fill="#233c36" stroke="#233c36" stroke-width=".32"/>
<circle cx="230" cy="255" r="2.5" fill="#dfe8dc" stroke="#9bab94" stroke-width=".32"/>
<circle cx="230" cy="255" r=".24" fill="#233c36" stroke="#233c36" stroke-width=".32"/>
<circle cx="240" cy="255" r="2.5" fill="#dfe8dc" stroke="#9bab94" stroke-width=".32"/>
<circle cx="240" cy="255" r=".24" fill="#233c36" stroke="#233c36" stroke-width=".32"/>
<path d="M225.9 259.6h44.2l-33.3 50.8-18.6-3.3z" fill="none" stroke="#839780" stroke-width=".32"/>
<path d="M231.4 294.6l5.4 1-2.8 15.4-5.3-1z" fill-rule="evenodd" fill="#e8e2d8" stroke="#aab4ab" stroke-width=".32"/>
<path d="M228 308.8l7 1.3" fill="none" stroke="#b27457" stroke-width=".8" stroke-linecap="butt"/>
<path d="M249.9 261.9h10v10h-10z" fill-rule="evenodd" fill="#e8e2d8" stroke="#aab4ab" stroke-width=".32"/>
<path d="M226.6 284.8h20.8v2.6h-20.8z" fill-rule="evenodd" fill="#efe8d8" stroke="#233c36" stroke-width=".32"/>
<path d="M226.6 261.9h20.8v22.9h-20.8z" fill-rule="evenodd" fill="#d9e0d0" stroke="#233c36" stroke-width=".5"/>
<g fill="#e8e2d8" stroke="#aab4ab" stroke-width=".32">
<path d="M247.8 269.7h2v19.1h-2z" fill-rule="evenodd"/>
<path d="M237 287.8h12.8v2h-12.8z" fill-rule="evenodd"/>
<path d="M247.8 268.7h8.1v2h-8.1z" fill-rule="evenodd"/>
<path d="M238.5 288.2h2.4v5.8h-2.4z" fill-rule="evenodd"/>
<path d="M236.8 288.8h4.1v2.3h-4.1z" fill-rule="evenodd"/>
</g>
<path d="M237 261.9v22.9" fill="none" stroke="#62736b" stroke-width=".32"/>
<circle cx="237" cy="287.7" r=".7" fill="#b27457" stroke="#b27457" stroke-width=".32"/>
<path d="M228.9 292.4h10.4v5.4h-10.4z" fill-rule="evenodd" fill="#efe9dc" stroke="#aab4ab" stroke-width=".32"/>
<path d="M229.8 293.2h8.6v3.8h-8.6z" fill-rule="evenodd" fill="#fff" stroke="#62736b" stroke-width=".32"/>
<path d="M258 264.1h1.4v5.6h-1.4z" fill-rule="evenodd" fill="#a79683" stroke="#62736b" stroke-width=".32"/>
<path d="M252 264.9h2.4v4h-2.4z" fill-rule="evenodd" fill="#fff" stroke="#aab4ab" stroke-width=".32"/>
<circle cx="224" cy="295" r="2.5" fill="#dfe8dc" stroke="#9bab94" stroke-width=".32"/>
<circle cx="224" cy="295" r=".24" fill="#233c36" stroke="#233c36" stroke-width=".32"/>
<circle cx="224" cy="305" r="2.5" fill="#dfe8dc" stroke="#9bab94" stroke-width=".32"/>
<circle cx="224" cy="305" r=".24" fill="#233c36" stroke="#233c36" stroke-width=".32"/>
<path d="M213.9 234l9.3-1.1-3.2 19.4-8.9-1.5z" fill-rule="evenodd" fill="#f1d4c3" stroke="#b27457" stroke-width=".32"/>
<path d="M391.2 74.1l3-3-14.2 4.9" fill="none" stroke="#233c36" stroke-width=".5"/>
<path d="M30 360.2h8v1.8h-8z" fill-rule="evenodd" fill="#233c36" stroke="#233c36" stroke-width=".32"/>
<path d="M38 360.2h8v1.8h-8z" fill-rule="evenodd" fill="#fff" stroke="#233c36" stroke-width=".32"/>
<path d="M46 360.2h8v1.8h-8z" fill-rule="evenodd" fill="#233c36" stroke="#233c36" stroke-width=".32"/>
<path d="M54 360.2h8v1.8h-8z" fill-rule="evenodd" fill="#fff" stroke="#233c36" stroke-width=".32"/>
<path d="M62 360.2h8v1.8h-8z" fill-rule="evenodd" fill="#233c36" stroke="#233c36" stroke-width=".32"/>
<path d="M431 75h139v11h-139z" fill-rule="evenodd" fill="#233c36"/>
<path d="M431 86h139v11h-139z" fill-rule="evenodd" fill="#f5f5ee"/>
<path d="M431 97h139" fill="none" stroke="#aab4ab" stroke-width=".32"/>
<path d="M431 97h139v11h-139z" fill-rule="evenodd" fill="#fff"/>
<path d="M431 108h139" fill="none" stroke="#aab4ab" stroke-width=".32"/>
<path d="M431 108h139v11h-139z" fill-rule="evenodd" fill="#f5f5ee"/>
<path d="M431 119h139" fill="none" stroke="#aab4ab" stroke-width=".32"/>
<path d="M431 119h139v11h-139z" fill-rule="evenodd" fill="#fff"/>
<path d="M431 130h139" fill="none" stroke="#aab4ab" stroke-width=".32"/>
<path d="M431 130h139v11h-139z" fill-rule="evenodd" fill="#f5f5ee"/>
<path d="M431 141h139" fill="none" stroke="#aab4ab" stroke-width=".32"/>
<path d="M431 141h139v11h-139z" fill-rule="evenodd" fill="#fff"/>
<path d="M431 152h139" fill="none" stroke="#aab4ab" stroke-width=".32"/>
<text font-size="6" fill="#233c36" x="18" y="22">KORONA HEIGHTS</text>
<text font-size="5.6" fill="#233c36" x="510.5" y="22">Overall site arrangement</text>
<text font-size="4.6" fill="#233c36" x="23" y="53">Overall arrangement / 16 homes of 143.7 m²</text>
<text font-size="4.2" fill="#233c36" x="486" y="403">A001</text>
<g font-size="3.5" fill="#233c36">
<text x="397.2" y="69.1">N*</text>
<text x="441" y="179">Upper plots 5/6: +6.00 m. Middle plots 3/4: +3.00 m. Lower plots 1/2: +0.00 m.</text>
<text x="441" y="184">House finished floors +0.30 m above terrace; relative levels only.</text>
<text x="441" y="192">Only the two source road corridors are shown. Parking access meets the road</text>
<text x="441" y="197">edge; no extra internal street is introduced.</text>
<text x="441" y="205">Rear gardens on plots 1, 3 and 4; left garden at Thyme and right garden at</text>
<text x="441" y="210">Arbutus. Larger homes require more compact terraces.</text>
<text x="441" y="218">Private divisions are landscape proposals, not cadastral boundaries. Gate</text>
<text x="441" y="223">locations and retaining walls need measured survey coordination.</text>
<text x="426" y="403">1:500</text>
<text x="547" y="403">02 / 13</text>
</g>
<g font-size="3.5" fill="#b27457">
<text x="431" y="179">01</text>
<text x="431" y="192">02</text>
<text x="431" y="205">03</text>
<text x="431" y="218">04</text>
</g>
<g font-size="3.2" fill="#62736b">
<text x="18" y="31">MONAGROULLI, CYPRUS / SIXTEEN TIMBER HOMES</text>
<text x="23" y="60">Existing setting-out points and orientations retained. Perimeter divisions, private gardens and shared green area.</text>
</g>
<g font-size="3.2" fill="#b27457">
<text x="509.1" y="31">C04 / OWNER REVIEW / 12 SEPTEMBER 2026</text>
<text x="18" y="394">CONCEPT DESIGN - NOT FOR CONSTRUCTION OR PERMIT SUBMISSION</text>
</g>
<g font-size="3.2" fill="#fff">
<text x="433" y="83">PLOT</text>
<text x="472.7" y="83">HOMES</text>
<text x="512.4" y="83">USABLE m²</text>
</g>
<g font-size="3.2" fill="#233c36">
<text x="433" y="94">6</text>
<text x="472.7" y="94">3</text>
<text x="512.4" y="94">431.1</text>
<text x="433" y="105">5</text>
<text x="472.7" y="105">3</text>
<text x="512.4" y="105">431.1</text>
<text x="433" y="116">4</text>
<text x="472.7" y="116">3</text>
<text x="512.4" y="116">431.1</text>
<text x="433" y="127">3</text>
<text x="472.7" y="127">2</text>
<text x="512.4" y="127">287.4</text>
<text x="433" y="138">1</text>
<text x="472.7" y="138">3</text>
<text x="512.4" y="138">431.1</text>
<text x="433" y="149">2</text>
<text x="472.7" y="149">2</text>
<text x="512.4" y="149">287.4</text>
<text x="291" y="394">PROJECT KH-16-143.7</text>
<text x="291" y="403">Brief: 143.7 m² usable per home</text>
</g>
<g font-size="2.8" fill="#233c36">
<text x="186" y="259.7">PADEL</text>
<text x="211" y="258.7">CAFE</text>
<text x="207.8" y="281.3">POOL</text>
<text x="183.1" y="294.4">GYM</text>
<text x="30" y="367">0</text>
<text x="63.2" y="367">20 m</text>
</g>
<g font-size="2.8" fill="#62736b">
<text x="30" y="357">1:500 at A2</text>
<text x="426" y="394">SCALE</text>
<text x="486" y="394">DRAWING</text>
<text x="547" y="394">SHEET</text>
<text x="18" y="403">Dimensions in metres unless stated. Print at 100% on A2 (594 x 420 mm).</text>
</g>
<g font-size="2.6" fill="#233c36">
<text x="121.8" y="119.8">Olive</text>
<text x="151.7" y="119.8">Cypress</text>
<text x="184.2" y="119.8">Juniper</text>
<text x="219.1" y="119.8">Cedar</text>
<text x="249.1" y="119.8">Laurel</text>
<text x="278.9" y="119.8">Myrtle</text>
<text x="107.9" y="178.8">Sage</text>
<text x="139" y="178.8">Rosemary</text>
<text x="184.1" y="178.8">Almond</text>
<text x="215.1" y="178.8">Fig</text>
<text x="236.4" y="178.8">Pomegranate</text>
<text x="261.6" y="236.4">Thyme</text>
<text x="99.6" y="259.6">Jasmine</text>
<text x="127" y="264.2">Lavender</text>
<text x="158" y="268.8">Iris</text>
<text x="231.9" y="272.4">Arbutus</text>
</g>
<g font-size="2.3" fill="#233c36">
<text x="121.9" y="123.2">P6-01</text>
<text x="153.6" y="123.2">P6-02</text>
<text x="185.5" y="123.2">P6-03</text>
<text x="219.9" y="123.2">P5-01</text>
<text x="249.6" y="123.2">P5-02</text>
<text x="279.6" y="123.2">P5-03</text>
<text x="107.9" y="182.2">P3-01</text>
<text x="142" y="182.2">P3-02</text>
<text x="185.9" y="182.2">P4-01</text>
<text x="213.6" y="182.2">P4-02</text>
<text x="241.6" y="182.2">P4-03</text>
<text x="262.9" y="239.8">P2-01</text>
<text x="102.2" y="263">P1-01</text>
<text x="129.9" y="267.6">P1-02</text>
<text x="156.8" y="272.2">P1-03</text>
<text x="233.6" y="275.8">P2-02</text>
</g>
</svg>
